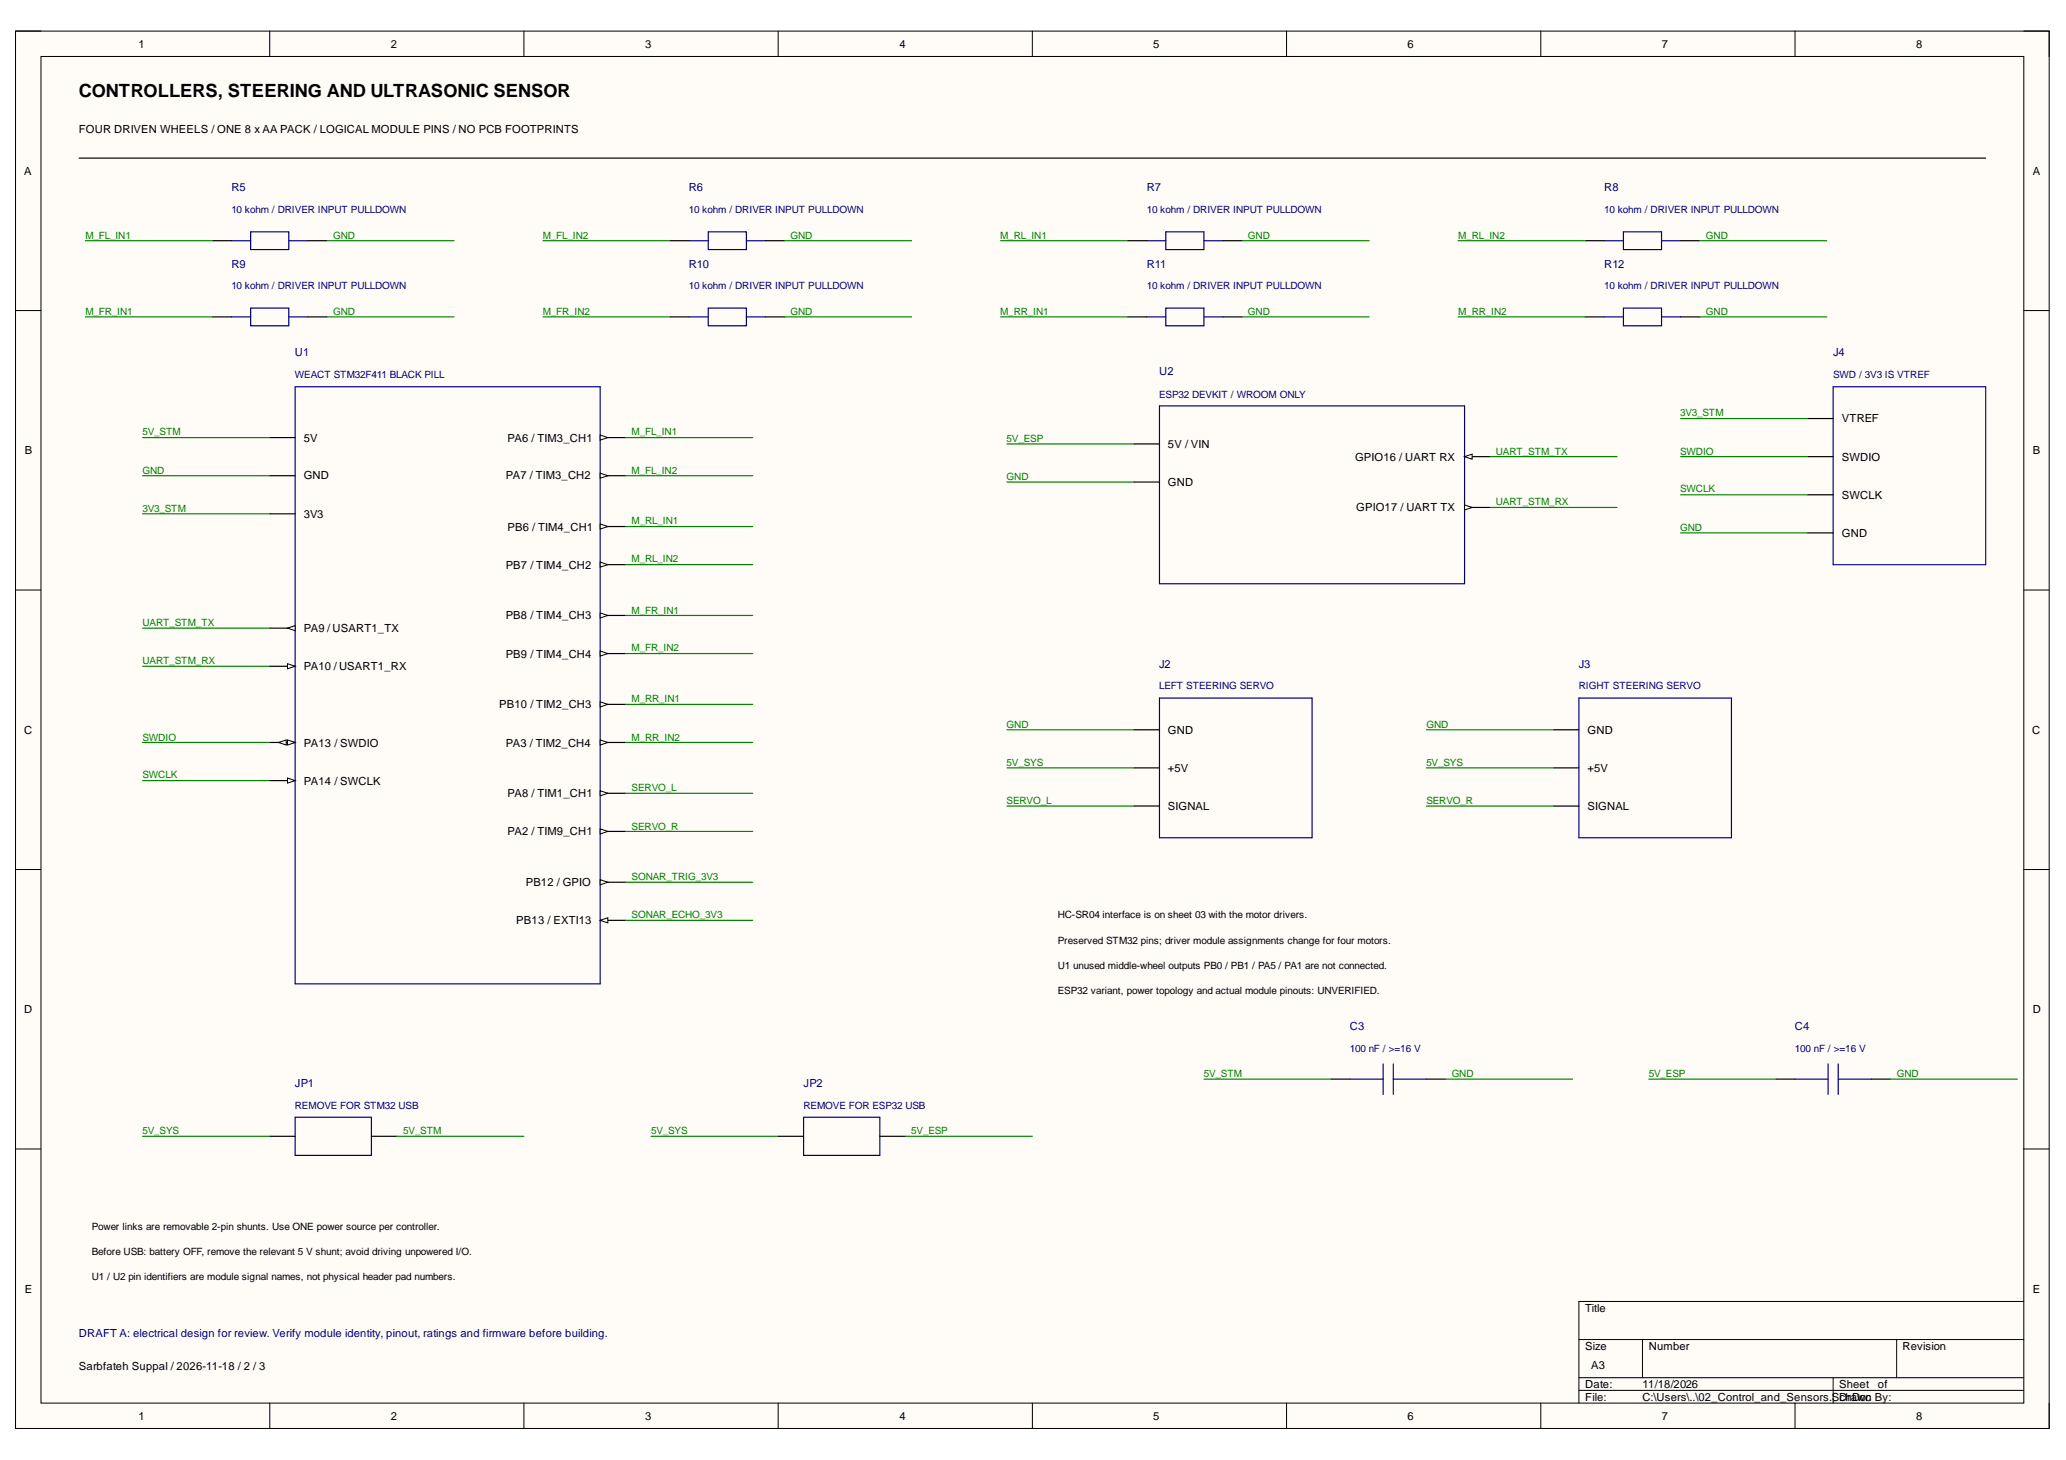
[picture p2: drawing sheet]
<svg xmlns="http://www.w3.org/2000/svg" width="297mm" height="210mm" viewBox="0 0 297 210" stroke-linecap="round" stroke-linejoin="round" font-family="sans-serif">
<path d="M2.2 4.5h292.4v200.9h-292.4z" fill-rule="evenodd" fill="#fffcf8"/>
<path d="M2.2 4.5h292.4v200.9h-292.4z" fill="none" stroke="#000" stroke-width=".14"/>
<path d="M5.9 8.1h285.1v193.6h-285.1z" fill-rule="evenodd" fill="#fffcf8"/>
<g fill="none" stroke="#000" stroke-width=".14">
<path d="M2.2 4.5h3.7M5.9 8.1h285.1v193.6h-285.1zM38.8 4.5v3.6M75.3 4.5v3.6M111.9 4.5v3.6M148.4 4.5v3.6M185 4.5v3.6M221.5 4.5v3.6M258.1 4.5v3.6M291 4.5h3.6v3.6M2.2 44.7h3.7M291 44.7h3.6"/>
<path d="M2.2 84.8h3.7M291 84.8h3.6M2.2 125h3.7M291 125h3.6M2.2 165.2h3.7M291 165.2h3.6M227 192.6h64M227 198.1h64M227 199.9h64M236.1 192.6v5.5M263.6 198.1v3.6M272.7 192.6v5.5"/>
<path d="M291 187.1h-64v14.6M38.8 201.7v3.7M75.3 201.7v3.7M111.9 201.7v3.7M148.4 201.7v3.7M185 201.7v3.7M221.5 201.7v3.7M258.1 201.7v3.7M294.6 201.7v3.7"/>
</g>
<g fill="none" stroke="#000" stroke-width=".17">
<path d="M11.4 22.7h274.1M30.6 34.6h2.7M44.3 34.6h2.7M96.3 34.6h2.8M110 34.6h2.8M162.1 34.6h2.8M175.8 34.6h2.8M227.9 34.6h2.8M241.6 34.6h2.8M30.6 45.6h2.7M44.3 45.6h2.7M96.3 45.6h2.8"/>
<path d="M110 45.6h2.8M162.1 45.6h2.8M175.8 45.6h2.8M227.9 45.6h2.8M241.6 45.6h2.8M86.3 62.9h3.6"/>
</g>
<g fill="none" stroke="#000080" stroke-width=".17">
<path d="M33.3 34.6h2.7M36 33.3h5.5v2.6h-5.5zM41.5 34.6h2.8M99.1 34.6h2.7M101.8 33.3h5.5v2.6h-5.5zM107.3 34.6h2.7M164.9 34.6h2.7M167.6 33.3h5.5v2.6h-5.5zM173.1 34.6h2.7M230.7 34.6h2.7M233.4 33.3h5.5v2.6h-5.5zM238.9 34.6h2.7"/>
<path d="M33.3 45.6h2.7M36 44.3h5.5v2.5h-5.5zM41.5 45.6h2.8M42.4 55.6h43.9v85.8h-43.9zM99.1 45.6h2.7M101.8 44.3h5.5v2.5h-5.5zM107.3 45.6h2.7M164.9 45.6h2.7M167.6 44.3h5.5v2.5h-5.5zM173.1 45.6h2.7M230.7 45.6h2.7M233.4 44.3h5.5v2.5h-5.5z"/>
<path d="M238.9 45.6h2.7"/>
</g>
<g fill="none" stroke="#008000" stroke-width=".17">
<path d="M12.3 34.6h18.3M47 34.6h18.3M78.1 34.6h18.2M112.8 34.6h18.3M143.9 34.6h18.2M178.6 34.6h18.3M209.6 34.6h18.3M244.4 34.6h18.2M12.3 45.6h18.3M47 45.6h18.3M78.1 45.6h18.2M112.8 45.6h18.3"/>
<path d="M143.9 45.6h18.2M178.6 45.6h18.3M209.6 45.6h18.3M244.4 45.6h18.2"/>
</g>
<path d="M86.3 62.5l1.1 .4-1.1 .4z" fill="#f8fcff"/>
<path d="M86.3 62.5l1.1 .4-1.1 .4z" fill="none" stroke="#000" stroke-width=".14"/>
<path d="M86.3 68.4h3.6" fill="none" stroke="#000" stroke-width=".17"/>
<path d="M86.3 68l1.1 .4-1.1 .4z" fill="#f8fcff"/>
<path d="M86.3 68l1.1 .4-1.1 .4z" fill="none" stroke="#000" stroke-width=".14"/>
<path d="M86.3 75.7h3.6" fill="none" stroke="#000" stroke-width=".17"/>
<path d="M86.3 75.3l1.1 .4-1.1 .4z" fill="#f8fcff"/>
<path d="M86.3 75.3l1.1 .4-1.1 .4z" fill="none" stroke="#000" stroke-width=".14"/>
<path d="M86.3 81.2h3.6" fill="none" stroke="#000" stroke-width=".17"/>
<path d="M86.3 80.8l1.1 .4-1.1 .3z" fill="#f8fcff"/>
<path d="M86.3 80.8l1.1 .4-1.1 .3z" fill="none" stroke="#000" stroke-width=".14"/>
<path d="M86.3 88.5h3.6" fill="none" stroke="#000" stroke-width=".17"/>
<path d="M86.3 88.1l1.1 .4-1.1 .3z" fill="#f8fcff"/>
<path d="M86.3 88.1l1.1 .4-1.1 .3z" fill="none" stroke="#000" stroke-width=".14"/>
<path d="M86.3 94h3.6" fill="none" stroke="#000" stroke-width=".17"/>
<path d="M86.3 93.6l1.1 .4-1.1 .3z" fill="#f8fcff"/>
<path d="M86.3 93.6l1.1 .4-1.1 .3z" fill="none" stroke="#000" stroke-width=".14"/>
<path d="M86.3 101.3h3.6" fill="none" stroke="#000" stroke-width=".17"/>
<path d="M86.3 100.9l1.1 .4-1.1 .3z" fill="#f8fcff"/>
<path d="M86.3 100.9l1.1 .4-1.1 .3z" fill="none" stroke="#000" stroke-width=".14"/>
<path d="M86.3 106.7h3.6" fill="none" stroke="#000" stroke-width=".17"/>
<path d="M86.3 106.4l1.1 .3-1.1 .4z" fill="#f8fcff"/>
<path d="M86.3 106.4l1.1 .3-1.1 .4z" fill="none" stroke="#000" stroke-width=".14"/>
<path d="M86.3 114.1h3.6" fill="none" stroke="#000" stroke-width=".17"/>
<path d="M86.3 113.7l1.1 .4-1.1 .3z" fill="#f8fcff"/>
<path d="M86.3 113.7l1.1 .4-1.1 .3z" fill="none" stroke="#000" stroke-width=".14"/>
<path d="M86.3 119.5h3.6" fill="none" stroke="#000" stroke-width=".17"/>
<path d="M86.3 119.2l1.1 .3-1.1 .4z" fill="#f8fcff"/>
<path d="M86.3 119.2l1.1 .3-1.1 .4z" fill="none" stroke="#000" stroke-width=".14"/>
<path d="M86.3 126.8h3.6" fill="none" stroke="#000" stroke-width=".17"/>
<path d="M86.3 126.5l1.1 .3-1.1 .4z" fill="#f8fcff"/>
<path d="M86.3 126.5l1.1 .3-1.1 .4z" fill="none" stroke="#000" stroke-width=".14"/>
<path d="M86.3 132.3h3.6" fill="none" stroke="#000" stroke-width=".17"/>
<path d="M86.3 132.3l1.1-.3v.7z" fill="#f8fcff"/>
<path d="M86.3 132.3l1.1-.3v.7z" fill="none" stroke="#000" stroke-width=".14"/>
<path d="M38.8 90.3h3.6" fill="none" stroke="#000" stroke-width=".17"/>
<path d="M41.3 90.3l1.1-.4v.8z" fill="#f8fcff"/>
<path d="M41.3 90.3l1.1-.4v.8z" fill="none" stroke="#000" stroke-width=".14"/>
<path d="M38.8 95.8h3.6" fill="none" stroke="#000" stroke-width=".17"/>
<path d="M41.3 95.4l1.1 .4-1.1 .4z" fill="#f8fcff"/>
<path d="M41.3 95.4l1.1 .4-1.1 .4z" fill="none" stroke="#000" stroke-width=".14"/>
<path d="M38.8 62.9h3.6M38.8 68.4h3.6M38.8 73.9h3.6M38.8 106.7h3.6" fill="none" stroke="#000" stroke-width=".17"/>
<path d="M41.3 106.4l1.1 .3-1.1 .4z" fill="#f8fcff"/>
<path d="M41.3 106.4l1.1 .3-1.1 .4z" fill="none" stroke="#000" stroke-width=".14"/>
<path d="M40.1 106.7l1.1-.3v.7z" fill="#f8fcff"/>
<path d="M40.1 106.7l1.1-.3v.7z" fill="none" stroke="#000" stroke-width=".14"/>
<path d="M38.8 112.2h3.6" fill="none" stroke="#000" stroke-width=".17"/>
<path d="M41.3 111.9l1.1 .3-1.1 .4z" fill="#f8fcff"/>
<path d="M41.3 111.9l1.1 .3-1.1 .4z" fill="none" stroke="#000" stroke-width=".14"/>
<g fill="none" stroke="#008000" stroke-width=".17">
<path d="M20.5 62.9h18.3M20.5 68.4h18.3M20.5 73.9h18.3M89.9 62.9h18.3M89.9 68.4h18.3M89.9 75.7h18.3M20.5 90.3h18.3M20.5 95.8h18.3M89.9 81.2h18.3M89.9 88.5h18.3M89.9 94h18.3M20.5 106.7h18.3"/>
<path d="M20.5 112.2h18.3M89.9 101.3h18.3M89.9 106.7h18.3M89.9 114.1h18.3M89.9 119.5h18.3M89.9 126.8h18.3M89.9 132.3h18.3"/>
</g>
<path d="M166.7 58.4h43.9v25.5h-43.9z" fill="none" stroke="#000080" stroke-width=".17"/>
<path d="M163 63.8h3.7M163 69.3h3.7M210.6 65.7h3.6" fill="none" stroke="#000" stroke-width=".17"/>
<path d="M210.6 65.7l1.1-.4v.7z" fill="#f8fcff"/>
<path d="M210.6 65.7l1.1-.4v.7z" fill="none" stroke="#000" stroke-width=".14"/>
<path d="M210.6 73h3.6" fill="none" stroke="#000" stroke-width=".17"/>
<path d="M210.6 72.6l1.1 .4-1.1 .3z" fill="#f8fcff"/>
<path d="M210.6 72.6l1.1 .4-1.1 .3z" fill="none" stroke="#000" stroke-width=".14"/>
<g fill="none" stroke="#008000" stroke-width=".17">
<path d="M144.8 63.8h18.2M144.8 69.3h18.2M214.2 65.7h18.3M214.2 73h18.3M241.6 65.7h18.3M241.6 60.2h18.3M241.6 71.1h18.3M241.6 76.6h18.3M144.8 104.9h18.2M144.8 110.4h18.2M144.8 115.9h18.2M205.1 104.9h18.3"/>
<path d="M205.1 110.4h18.3M205.1 115.9h18.3M173.1 155.1h18.3M207.8 155.1h18.3M237.1 155.1h18.2M271.8 155.1h18.3M20.5 163.4h18.3M57.1 163.4h18.2M93.6 163.4h18.3M130.2 163.4h18.2"/>
</g>
<g fill="none" stroke="#000080" stroke-width=".17">
<path d="M263.6 55.6h21.9v25.6h-21.9zM166.7 100.4h21.9v20h-21.9zM227 100.4h21.9v20h-21.9zM194.1 155.1h4.8M198.9 153v4.3M200.3 153v4.3M200.3 155.1h4.8M258.1 155.1h4.7M262.8 153v4.3M264.3 155.1h4.7M264.3 153v4.3M42.4 160.6h11v5.5h-11z"/>
<path d="M115.5 160.6h11v5.5h-11z"/>
</g>
<g fill="none" stroke="#000" stroke-width=".17">
<path d="M259.9 60.2h3.7M259.9 65.7h3.7M259.9 71.1h3.7M259.9 76.6h3.7M163 104.9h3.7M163 110.4h3.7M163 115.9h3.7M223.4 104.9h3.6M223.4 110.4h3.6M223.4 115.9h3.6M191.4 155.1h2.7M205.1 155.1h2.7"/>
<path d="M255.3 155.1h2.8M269 155.1h2.8M38.8 163.4h3.6M53.4 163.4h3.7M111.9 163.4h3.6M126.5 163.4h3.7"/>
</g>
<text font-size="2.6" x="11.3" y="13.9">CONTROLLERS, STEERING AND ULTRASONIC SENSOR</text>
<g font-size="1.6">
<text x="19.9" y="6.8">1</text>
<text x="56.2" y="6.8">2</text>
<text x="92.8" y="6.8">3</text>
<text x="129.3" y="6.8">4</text>
<text x="165.8" y="6.8">5</text>
<text x="202.4" y="6.8">6</text>
<text x="238.9" y="6.8">7</text>
<text x="275.5" y="6.8">8</text>
<text x="11.3" y="19.1">FOUR DRIVEN WHEELS / ONE 8 x AA PACK / LOGICAL MODULE PINS / NO PCB FOOTPRINTS</text>
<text x="3.5" y="25.1">A</text>
<text x="292.3" y="25.1">A</text>
<text x="3.6" y="65.3">B</text>
<text x="43.7" y="63.5">5V</text>
<text x="73" y="63.5">PA6 / TIM3_CH1</text>
<text x="167.9" y="64.4">5V / VIN</text>
<text x="264.8" y="60.7">VTREF</text>
<text x="292.3" y="65.3">B</text>
<text x="43.7" y="68.9">GND</text>
<text x="72.7" y="68.9">PA7 / TIM3_CH2</text>
<text x="167.9" y="69.9">GND</text>
<text x="194.8" y="66.2">GPIO16 / UART RX</text>
<text x="264.8" y="66.2">SWDIO</text>
<text x="264.8" y="71.7">SWCLK</text>
<text x="43.7" y="74.4">3V3</text>
<text x="73" y="76.3">PB6 / TIM4_CH1</text>
<text x="195" y="73.5">GPIO17 / UART TX</text>
<text x="264.8" y="77.2">GND</text>
<text x="72.7" y="81.8">PB7 / TIM4_CH2</text>
<text x="72.7" y="89.1">PB8 / TIM4_CH3</text>
<text x="43.7" y="90.9">PA9 /USART1_TX</text>
<text x="72.7" y="94.6">PB9 / TIM4_CH4</text>
<text x="43.7" y="96.3">PA10 /USART1_RX</text>
<text x="71.8" y="101.8">PB10 / TIM2_CH3</text>
<text x="3.5" y="105.5">C</text>
<text x="43.7" y="107.3">PA13 / SWDIO</text>
<text x="72.7" y="107.3">PA3 / TIM2_CH4</text>
<text x="167.9" y="105.5">GND</text>
<text x="228.3" y="105.5">GND</text>
<text x="292.2" y="105.5">C</text>
<text x="43.7" y="112.8">PA14 / SWCLK</text>
<text x="167.9" y="111">+5V</text>
<text x="228.3" y="111">+5V</text>
<text x="73" y="114.6">PA8 / TIM1_CH1</text>
<text x="167.9" y="116.5">SIGNAL</text>
<text x="228.3" y="116.5">SIGNAL</text>
<text x="73" y="120.1">PA2 / TIM9_CH1</text>
<text x="75.6" y="127.4">PB12 / GPIO</text>
<text x="74.2" y="132.9">PB13 / EXTI13</text>
<text x="3.5" y="145.7">D</text>
<text x="292.3" y="145.7">D</text>
<text x="3.6" y="185.8">E</text>
<text x="292.3" y="185.8">E</text>
<text x="227.9" y="188.6">Title</text>
<text x="11.3" y="197">Sarbfateh Suppal / 2026-11-18 / 2 / 3</text>
<text x="227.9" y="194.1">Size</text>
<text x="228.8" y="196.8">A3</text>
<text x="237.1" y="194.1">Number</text>
<text x="273.5" y="194.1">Revision</text>
<text x="227.9" y="199.5">Date:</text>
<text x="227.9" y="201.4">File:</text>
<text x="236.1" y="199.5">11/18/2026</text>
<text x="236.1" y="201.4">C:\Users\..\02_Control_and_Sensors.SDrawn By:</text>
<text x="264.4" y="199.5">Sheet</text>
<text x="264.5" y="201.4">chDoc</text>
<text x="270" y="199.5">of</text>
<text x="19.9" y="204.1">1</text>
<text x="56.2" y="204.1">2</text>
<text x="92.8" y="204.1">3</text>
<text x="129.3" y="204.1">4</text>
<text x="165.8" y="204.1">5</text>
<text x="202.4" y="204.1">6</text>
<text x="238.9" y="204.1">7</text>
<text x="275.5" y="204.1">8</text>
</g>
<g font-size="1.6" fill="#000080">
<text x="33.3" y="27.5">R5</text>
<text x="99" y="27.5">R6</text>
<text x="164.9" y="27.5">R7</text>
<text x="230.6" y="27.5">R8</text>
<text x="33.3" y="38.5">R9</text>
<text x="99" y="38.5">R10</text>
<text x="164.9" y="38.5">R11</text>
<text x="230.6" y="38.5">R12</text>
<text x="42.4" y="51.2">U1</text>
<text x="166.7" y="54">U2</text>
<text x="263.6" y="51.2">J4</text>
<text x="166.7" y="96">J2</text>
<text x="227" y="96">J3</text>
<text x="194.1" y="148">C3</text>
<text x="258.1" y="148">C4</text>
<text x="42.4" y="156.3">JP1</text>
<text x="115.5" y="156.3">JP2</text>
<text x="11.3" y="192.3">DRAFT A: electrical design for review. Verify module identity, pinout, ratings and firmware before building.</text>
</g>
<g font-size="1.4" fill="#008000">
<text x="12.3" y="34.3">M_FL_IN1</text>
<text x="47.9" y="34.3">GND</text>
<text x="78" y="34.3">M_FL_IN2</text>
<text x="113.7" y="34.3">GND</text>
<text x="143.8" y="34.3">M_RL_IN1</text>
<text x="179.4" y="34.3">GND</text>
<text x="209.6" y="34.3">M_RL_IN2</text>
<text x="245.3" y="34.3">GND</text>
<text x="12.3" y="45.2">M_FR_IN1</text>
<text x="47.9" y="45.2">GND</text>
<text x="78" y="45.2">M_FR_IN2</text>
<text x="113.7" y="45.2">GND</text>
<text x="143.8" y="45.2">M_RR_IN1</text>
<text x="179.4" y="45.2">GND</text>
<text x="209.6" y="45.2">M_RR_IN2</text>
<text x="245.3" y="45.2">GND</text>
<text x="241.6" y="59.9">3V3_STM</text>
<text x="20.5" y="62.6">5V_STM</text>
<text x="90.8" y="62.6">M_FL_IN1</text>
<text x="144.7" y="63.5">5V_ESP</text>
<text x="215.1" y="65.4">UART_STM_TX</text>
<text x="241.6" y="65.4">SWDIO</text>
<text x="20.5" y="68.1">GND</text>
<text x="90.8" y="68.1">M_FL_IN2</text>
<text x="144.7" y="69">GND</text>
<text x="241.6" y="70.8">SWCLK</text>
<text x="20.5" y="73.6">3V3_STM</text>
<text x="90.8" y="75.4">M_RL_IN1</text>
<text x="215.1" y="72.7">UART_STM_RX</text>
<text x="241.6" y="76.3">GND</text>
<text x="90.8" y="80.9">M_RL_IN2</text>
<text x="20.5" y="90">UART_STM_TX</text>
<text x="90.8" y="88.2">M_FR_IN1</text>
<text x="20.5" y="95.5">UART_STM_RX</text>
<text x="90.8" y="93.6">M_FR_IN2</text>
<text x="90.8" y="101">M_RR_IN1</text>
<text x="20.5" y="106.5">SWDIO</text>
<text x="90.8" y="106.5">M_RR_IN2</text>
<text x="144.7" y="104.6">GND</text>
<text x="205.1" y="104.6">GND</text>
<text x="20.5" y="111.9">SWCLK</text>
<text x="90.8" y="113.8">SERVO_L</text>
<text x="144.7" y="110.1">5V_SYS</text>
<text x="205.1" y="110.1">5V_SYS</text>
<text x="90.8" y="119.3">SERVO_R</text>
<text x="144.7" y="115.5">SERVO_L</text>
<text x="205.1" y="115.5">SERVO_R</text>
<text x="90.8" y="126.5">SONAR_TRIG_3V3</text>
<text x="90.8" y="132">SONAR_ECHO_3V3</text>
<text x="173.1" y="154.9">5V_STM</text>
<text x="208.7" y="154.9">GND</text>
<text x="237.1" y="154.9">5V_ESP</text>
<text x="272.7" y="154.9">GND</text>
<text x="20.5" y="163.1">5V_SYS</text>
<text x="58" y="163.1">5V_STM</text>
<text x="93.6" y="163.1">5V_SYS</text>
<text x="131" y="163.1">5V_ESP</text>
</g>
<g font-size="1.4" fill="#000080">
<text x="33.3" y="30.6">10 kohm / DRIVER INPUT PULLDOWN</text>
<text x="99" y="30.6">10 kohm / DRIVER INPUT PULLDOWN</text>
<text x="164.9" y="30.6">10 kohm / DRIVER INPUT PULLDOWN</text>
<text x="230.6" y="30.6">10 kohm / DRIVER INPUT PULLDOWN</text>
<text x="33.3" y="41.6">10 kohm / DRIVER INPUT PULLDOWN</text>
<text x="99" y="41.6">10 kohm / DRIVER INPUT PULLDOWN</text>
<text x="164.9" y="41.6">10 kohm / DRIVER INPUT PULLDOWN</text>
<text x="230.6" y="41.6">10 kohm / DRIVER INPUT PULLDOWN</text>
<text x="42.4" y="54.4">WEACT STM32F411 BLACK PILL</text>
<text x="166.7" y="57.2">ESP32 DEVKIT / WROOM ONLY</text>
<text x="263.6" y="54.4">SWD / 3V3 IS VTREF</text>
<text x="166.7" y="99.1">LEFT STEERING SERVO</text>
<text x="227" y="99.1">RIGHT STEERING SERVO</text>
<text x="194.1" y="151.2">100 nF / &gt;=16 V</text>
<text x="258.1" y="151.2">100 nF / &gt;=16 V</text>
<text x="42.4" y="159.4">REMOVE FOR STM32 USB</text>
<text x="115.5" y="159.4">REMOVE FOR ESP32 USB</text>
</g>
<g font-size="1.4">
<text x="152.1" y="132">HC-SR04 interface is on sheet 03 with the motor drivers.</text>
<text x="152.1" y="135.7">Preserved STM32 pins; driver module assignments change for four motors.</text>
<text x="152.1" y="139.3">U1 unused middle-wheel outputs PB0 / PB1 / PA5 / PA1 are not connected.</text>
<text x="152.1" y="142.9">ESP32 variant, power topology and actual module pinouts: UNVERIFIED.</text>
<text x="13.2" y="176.8">Power links are removable 2-pin shunts. Use ONE power source per controller.</text>
<text x="13.2" y="180.4">Before USB: battery OFF, remove the relevant 5 V shunt; avoid driving unpowered I/O.</text>
<text x="13.2" y="184.1">U1 / U2 pin identifiers are module signal names, not physical header pad numbers.</text>
</g>
</svg>
